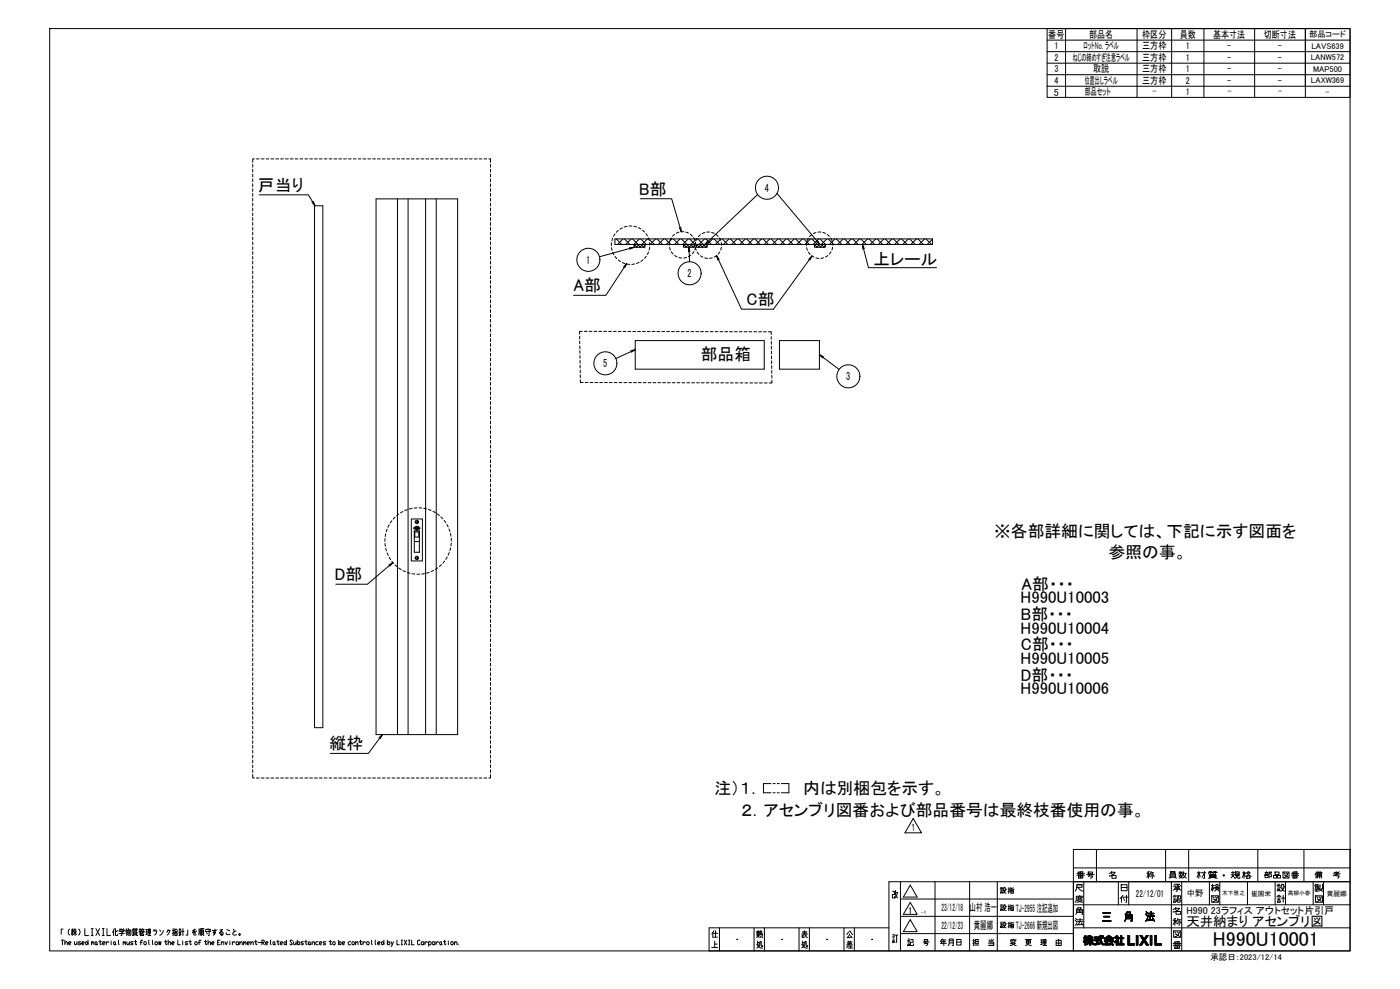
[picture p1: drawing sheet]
<svg xmlns="http://www.w3.org/2000/svg" width="841mm" height="594mm" viewBox="0 0 841 594" stroke-linecap="round" stroke-linejoin="round" font-family="sans-serif">
<!-- layer: TOS_WA -->
<g fill="none" stroke="#000" stroke-width=".6">
<path d="M30 17h781v554h-781zM629 17h182v42h-27v-42v35h-155zM640 17v42M683 17v42M704 17v42M723 17v42M754 17v42M629 24h182M629 31h182M629 38h182M629 52v7h155M629 45h182"/>
<path d="M784 52h27M659 510v20M700 510v20M714 510v20M756 510v20M783 510v20M811 510h-166v61v-41h166h-277v41M811 510h.1M811 510v61h-385v-14h108M536 535h1v2h-1v2h1v-1M538 536v2l1 1M538 536h1"/>
<path d="M538 535l-1 2M539 536v2l-2 1M541 530v41M547 532l4 7h-8zM562 530v41M582 530v41M599 530v41M601 534h1M601 536h1h-1zM601 533h1M601 535h1M603 535h1l-2 2"/>
<path d="M603 535l1 2M604 534v-1h-1l-1 2M606 534h1M606 533v4M607 535l-1 1M607 533v1h2M607 535h2v2h-2zM607 536h2M609 533l-2 1M645 521h166M647 526l2-1 2 1M647 525h4"/>
<path d="M647 533h3v-2h-3v2l-1 2M647 539h3M647 531h3M648 526h2v1h-2zM648 524h1M648 527h2M648 539v1h1v-1M648 533v1l3 1M649 538h.1M649 524v3M650 524h-2M650 524h.1"/>
<path d="M651 538h-4v3l-1 1M651 530v27M653 525h4M654 526h2v1h-1M654 524h2v1h-2zM655 525l-1 1M666 526h1M668 524h2l-2 2h-1M668 525h.1M668 523l-2 2M668 526h2v2h-2zM672 530v14"/>
<path d="M674 531h3v4h-3zM674 533h3M674 539l-1 1M674 539h4M675 538l-1 1v3M675 540l1 1M677 538v4h-1M678 530v14M689 525h2M690 524v4M690 523l-1 1M691 526l-1-1-1 2"/>
<path d="M691 524h2M692 523l-1 2M692 525l-1 2M692 524v4M693 525v2M703 525h3v2h-3zM703 526h3M703 524h3h-3zM704 527h-2M704 530v41M705 532h1l-1 3M705 539h1"/>
<path d="M705 538h1M705 531h4l-2 1v3h-1M706 527h1M706 534h3M706 534h2M706 533h2M707 538h2v2h-1M707 539h1M708 538v1l-1 1M708 532v2l2 1M708 525l1-1 1 1M708 526h2"/>
<path d="M708 524h2M708 524h1M709 532l-1 1M709 526l-1 1h2M709 524v1M710 530v41M710 526l-1 1h-1M710 524h.1M711 525v1l2 1M711 525h2M711 524l-1 2M712 525v1l-2 1"/>
<path d="M719 524h2M720 523v5M721 526l-1-2-1 3M722 524h2M724 523v5h-1M724 524l-2 3M726 524h3M727 530v14M727 525h3v2h-3zM727 526h3M727 527h3M727 527l-1 1"/>
<path d="M727 524v1M728 532h1M728 538h4v4h-4zM728 523l-2 1v1M728 531v4M729 539h.1M729 524h2M729 534l-1-2v3M730 532l1-1 1 1M730 527l1 1M730 533h2v1h-2zM730 539h1"/>
<path d="M730 524v1M730 532h2M731 523l-2 1v1M731 532v2l-1 1M731 534l1 1M731 539a4 4 0 0 1-2 3M733 530v14M740 525h2M740 524h2M741 526l1 1M741 523v3l-1 1M742 524h2v2h-2z"/>
<path d="M742 525h2M742 524h2M743 526v1l-1 1M744 526v2h1v-1M746 524h2M747 523v5M748 526l-1-2-1 3M749 526h2v2h-2zM749 530v14M749 525l3 1M749 524h2l-3 2M750 523l-2 2"/>
<path d="M760 525h2M760 526h2v1h-2zM760 524h2M760 524l1 1M761 524h.1M761 524v1M763 526h1v-1h-1l1-1h-2v3M765 526h2v1h-2zM766 524h2v1h-2zM766 530v14M767 532h2M767 539h2"/>
<path d="M767 534h2v1h-2zM767 526h2v1h-2zM767 533h2M767 531h2M768 539h1M768 538h1M770 533h1l-2 2M770 539h2M770 534l1 1h1M771 524h3v3h-3zM771 538v4M771 524l1 1"/>
<path d="M772 526l2 1M772 532l-1 1v-2h-1l-1 2M772 530v14M773 524v1M774 524l-1 2-2 1M776 526l2-1 2 1M776 525h4M777 526h2v1h-2zM777 527h2M777 524h.1M778 524v3M779 524h-3"/>
<path d="M779 524h.1M789 530v14M790 532h3M790 534h5M790 538h4v4h-4zM790 534v-1h2v1M790 532h.1M790 531v1h2M791 525h-1M791 539h1M791 535h.1M791 524v1v2"/>
<path d="M791 524h3M791 531v3M791 527v-2h3v2M791 526h3M792 534l-2 1M792 524v1M792 539h1M792 534h.1M793 534l2 1M793 535h-3M793 525v2M793 532v1"/>
<path d="M793 524v1M794 539a4 4 0 0 1-3 3M794 534l-1 1M794 525h-3v2M794 531v3M795 530v14M801 525h4M801 524h3M802 525v1h2v1M803 524v1M804 525l-2 1M804 524l-3 2"/>
<path d="M38 558h-1v3M42 558a2.2 2.2 0 0 0 0 4M43 559h1M43 558v4M44 560h2M44 559h2M45 558l-1 1M45 558v4M47 558a2.2 2.2 0 0 1 0 4M51 558v4h2M55 558h1M55 558v4"/>
<path d="M58 558l2 4M60 558l-2 4M61 558h2M62 558v4M64 558v4h2M68 559v3M69 558l-1 2M69 558v4h1l1-1M71 559l-2 1M72 559h3h-1M72 559h2l-1 1v2M72 558v1"/>
<path d="M73 558v1M74 558v1M76 558v1h1M76 559v1M76 558v4M77 559h2v2l-1 1M77 558v2M78 559l-1 2M78 559l-1 3M80 558h1M80 560h2v2h-2zM80 558v1"/>
<path d="M81 558h-1v1M81 558h2M82 558v1M82 558h-1v1M84 558h1M84 560h2v1h-2zM84 558v1M84 558l1 1M85 559h.1M86 558h1M86 558l-1 1M86 558v1"/>
<path d="M88 560h1M88 558h1M88 558v3M89 558h1v2h-1zM89 559h1M90 558v4M92 559h2l-1 3M92 559h2M96 559h1M98 559l-1 2-1 1M101 558v1M104 559h1"/>
<path d="M104 558v4M105 558v1h2M106 558l-1 1M107 559l1-1 1 1M108 559h1M108 559v3M109 559h2M110 558v4M113 559v3h-1M117 558l-1 2 1-1v2M117 558l-1 1M118 559l-2 2 1 1 1-1"/>
<path d="M120 558l-1 4M120 558v3M121 558v4M121 558h2M121 559h1v2h-1zM121 559h1M122 558l-1 1M123 559l1-1h3l-1 1M123 560h4M125 558h.1M126 559v3h-1M129 558v2h-1h1v1l-1 1"/>
<path d="M130 559h-3M132 559l2-1-2 3 2-1v2l-1-1v1M136 558l2 1M140 558l1 2M142 559l-2 1v1v1l2-1M429 559l-1 1v3M430 559v4M432 557v14M453 557v14M455 559h1M455 560v1M455 559v1h1"/>
<path d="M456 560v1v-1M456 560h2v2v-1M457 559l-1 3M459 557v14M480 557v14M482 560h3M483 559v2l-1 1M486 557v14M507 557v14M510 560l-1 1M510 559h1l1 2M513 557v14"/>
<path d="M541 550h104M541 540h104M547 542l4 7h-8zM547 552l4 8h-8zM601 544h1M601 555h1M601 546h1v1h-1zM601 556h1v1h-1zM601 545h1M601 556h1M601 554h1M603 545h1l-2 2"/>
<path d="M603 556h1l-2 1M603 546l1 1M603 556l1 1M604 544v1v-1h-1l-1 1M604 555v-1h-1l-1 2M606 544h1M606 555h1M606 544v3M606 554v3M607 545l-1 1M607 556h-1M607 544v1h2"/>
<path d="M607 545h2v2h-2zM607 554v1h2M607 556h2v1h-2zM607 546h2M607 556h2M609 544h-2M609 554l-2 1M645 557h166M645 544h166M646 553l1 1h4M646 552l1 1M646 549l1-1v-2h3v3"/>
<path d="M647 547h3M647 548h3M647 554l-1 2M647 541h3l-3 1M647 553h3M647 541l4 1M648 545h1v1v2M648 545l-1 1M649 552v2l-2 2M650 554l1 2M650 555l-3 1M662 553h5"/>
<path d="M663 548h4M663 549h4M663 551h4M663 550h4M676 553v-1v-2h4v3h-1M676 549h4v4h-1h1v-3h-4v2v1v-1zM676 549h4v4h-1h1v-4h-4v3v1v-1zM676 551h4M676 552h4M676 550h4M677 548h2l-1 1 1-1h-2h2l-1 2 1-2h-2M677 548l-1 2"/>
<path d="M677 548h2l-1 1v3M677 547l-1 2M677 548l-1 1zM688 549l1 1M689 548v1M689 547v2M689 550l-1-1 1 1M689 551l-1 2M689 550h4M690 549h3M691 547v3l-1 3 1-3v-2v2l-1 3 1-3v-2v2l-1 3M692 551l1 2"/>
<path d="M693 552l-4 1M705 553h2M705 541h1v1h-1zM705 559h4v4h-4zM705 540h1M706 560v1M706 552v4M706 546h3l-2 1-2 1M706 546l1 1M706 552h-1M706 545l-1 1M706 548h3v1h-3z"/>
<path d="M707 555l-1-2-1 2M707 541l-1 1M707 560l1 1M707 540v2h2v-1M707 553h2M708 552l-1 2M708 554l-1 1M708 540v1M708 553v3M709 560a4 4 0 0 1-3 3M709 541h1M709 554l1 1"/>
<path d="M729 540l2 1M767 541h2v1h-2zM768 540h1M791 540l3 1M37 565h1M38 565v3M39 567l1-1v2M39 565v3M41 567h1v-1h-1v1l1 1M44 561l-1-2v2M44 561l1-1 1 1M45 566v2l1-1"/>
<path d="M46 566v2M48 566h-1l1 1-1 1M49 567h1v-1h-1v1l1 1M52 566l1 1-1 1-1-1zM53 565v3M55 562h1M55 566l1 1M55 566v2M56 566v2M58 566v2l-1-1zM58 567l1 1M59 566h2"/>
<path d="M60 565v2v1l1-1M61 562h2M62 567h1v-1h-1v1l1 1M64 566v2M65 566l-1 1M67 565v1M67 566v2M69 566v2l-1-1zM69 567l1 1M71 565l1 3M72 561h3M74 566l1 1"/>
<path d="M74 566v2M75 566v2M76 566l1 2 1-1M77 560l-1 1M78 566v2M80 566h-2l2 1-2 1M80 560h2M80 561h2M80 562h.1M81 566h1M81 565v2l1 1v-1M82 562h1"/>
<path d="M84 560v-1h3l-1 1M84 561h2v1h-2zM84 561h.1M84 566h1M86 565h-1v3M87 566h1v2l-2-1zM89 561h-1M89 562h2M89 561h1M89 565l1 3M92 565v3M93 566h2l-1 2-1-1z"/>
<path d="M95 566l1 2v-2v2l1-2M99 566h1M100 565v2v1v-1M100 560l1-1h1l-2 3M101 567l1-1 1 2M101 565v3M103 567h1v-1h-1v1l1 1M105 560l-1 1M105 560h1v2h-1zM105 561h1M107 565v3h1M107 560h2"/>
<path d="M108 561v1M109 561h-1M109 561l-2 1M110 565v1M110 566v2M113 566h-2l2 1-2 1M113 566h2M114 565v2l1 1v-1M117 566h1v2l-1-1zM119 566h1M121 565h-1v3M121 560h1"/>
<path d="M121 561v1M122 561l1 1M123 566h1M123 565v2l1 1v-1M124 560l1 1M125 567l1-1v2M125 565v3M127 567h1v-1h-1v1l1 1M131 566h.1M132 565h-1v3h1M133 567l1-1v2M133 566v2"/>
<path d="M135 566l1 2 1-2M136 560v1h2M138 565v1M138 566v2M140 566v2M141 566h-1v1M142 566h1v2l-1-1zM144 567l1-1 1 2M144 566v2M146 566h1v1M146 566v2M147 566h1v2"/>
<path d="M148 567h2v-1h-2l1 2h1M151 567l1-1v2M151 566v2M153 566h1M154 565v2v1v-1M155 566h2M157 566h2l-1-1h-1v3M158 566l1 2M160 567h1v-1h-1v2h1M162 565l1 3M164 566h1v2l-1-1zM165 567v1"/>
<path d="M166 566h2M167 565v2v1l1-1M168 567h2v-1h-2v1l2 1M171 566l1 1-1 1v-1zM172 565v3M176 565h-1h-1l2 2-1 1-1-1M176 566l1 2 1-1M178 566v2M179 565v3M179 566h1v2l-1-1zM182 566h-1l1 1-1 1M183 566h2"/>
<path d="M184 565v2v1l1-1M186 566v2l-1-1zM186 567l1 1M187 567l2-1v2M187 566v2M191 566h-1v2h1M192 567h1v-1h-1v1l1 1M196 566h-2l2 1-2 1M198 566h1M198 565v2l1 1v-1M200 566h1v2l-1-1zM203 565v3"/>
<path d="M204 566h1v2l-2-1zM206 567h1v-1h-1v1l1 1M211 566h-2l1 2h1M212 566h1v2l-2-1zM214 567l1-1v2M214 566v2M216 566h1M217 565v2v1v-1M218 566v2M220 566h-1l-1 1M221 566h1l-1 2-1-1zM223 565l1 3"/>
<path d="M225 565l1 3M227 567h1v-1h-1v1l1 1M229 566l2 1-1 1-1-1zM231 565v3M233 565v3M233 566h1v2l-1-1zM235 566l1 2M236 566l-1 2M238 565v3h2M241 565h1M241 568h1M241 565v3"/>
<path d="M243 565l1 3M244 565l-1 3M245 565h1M245 568h1M246 565v3M247 565v3h2M252 565h-1v2v1l1-1M253 566h2l-1 2-1-1zM255 566v2M257 566h-1l-1 1M257 566h1h1v2h-2M257 566v2"/>
<path d="M260 566h1v2l-1-1zM262 566v2M263 566l-1 1M265 566v2l-1-1zM265 567l1 1M266 566h2M267 565v2v1l1-1M269 565v1M269 566v2M271 566h1v2l-1-1zM273 567l1-1v2M273 566v2"/>
<path d="M275 567v1M428 569h3M428 560v1M429 561h2M429 563h2M429 567h2M429 565v4M443 564h.1M455 561h1M455 567l1 2h2M455 566h1l-1 3M455 565v3"/>
<path d="M455 562v1M455 561v1M456 562v1M456 562h-1M457 560v1M457 562v1M458 562v1M458 568h-1v-2l-1 3M470 564h.1M482 562v1M482 561h3M482 567l1 2h2"/>
<path d="M482 566h1l-1 3M482 565v3M483 561l2 2M484 563h-2M485 562h-1M485 568h-1v-2l-1 3M497 564h.1M509 568h3M509 566h3M509 567h3M509 569h3M510 568l-1 1"/>
<path d="M510 565v1M510 568h2M510 561l-1 2h2M510 566v2M511 568v1M511 562l1 1M511 565v1M524 564h.1M536 562h1M536 565h1v1h-1zM536 564h1M536 563h1"/>
<path d="M536 561h1M537 562h2M539 562v4h-1M541 561h104M545 565h2M545 567h1v1h-1zM545 566h1M545 564h1M547 564h2v2h-2v2h2v-1M554 566h4M555 567h2l-1 1M555 564h2v1h-2z"/>
<path d="M556 566v1M565 567h4M566 565l-1 1M566 564v1h2M567 565v3M568 566h-2v1M570 568v-1v-3h3v4h-1M570 566h3M570 565h3M575 564h2v4h-2zM575 566h2M584 565h1"/>
<path d="M585 564v4M585 566l-1 1M586 568h2M586 564h2v3h-2zM586 566h2M594 566h3v2h-3M594 567h3M594 565h1M595 564v2M597 564l-1 1M607 565h3M607 565h.1"/>
<path d="M608 567l2 1M608 566h2l-3 2M608 565l-1 1M608 566l-1 1M609 564v1M609 565v1M610 565h.1M616 564h4M617 565h2v1h-2zM617 566h2M617 567l3 1M618 564v2l-2 2"/>
<path d="M625 565h1M625 566h1M626 565v2M626 567h-1M627 568h2M627 567h2M627 564h1v2h-1zM627 565h1M628 564v4M634 565h3v3h-3zM634 566h3M636 564v4"/>
<path d="M651 563v1M651 565v1M651 564v2M652 563v2M652 562v1h1v1h-1l1 1v1l-1-1v3v-3l-1 1 1-2h-1v-1h1zM652 562v6M653 563v1M653 564v1M653 563v2M653 566v1M654 562v1l1-1v1h2v1h-2h2v1h-1l1 3-2-2v2v-2l-2 2 1-3h-1v-1h2h-2zM654 562v2"/>
<path d="M654 564v1M654 566v1M654 564v3M654 562v1M654 563v1M654 564v2M655 563v1M655 564v2M655 562v6M656 563v1M656 564v2M656 564v3"/>
<path d="M656 564v1M656 566v1M657 563v1M657 564v1M657 566v1M657 567v1M657 563h4v-1v1h2v1h-2l2 4-2-2v-2h-4zM658 563v1M658 567v1M658 564h3v1h-2v2l2-1v1l-4 1v-1h2v-2h-1zM658 564v1M659 563v1"/>
<path d="M659 564v1M659 567v1M659 564v3M660 563v1M660 564v1M660 567h.1M660 566v1M661 563v1M661 564v1M661 566v1M661 562v3M661 562v4"/>
<path d="M661 562v5M662 563v1M662 565v2M662 562h1v1h-1zM662 562v1M662 566v1M662 566v2M663 562v1M663 563v1M663 567v1M663 563l4-1 2 1v1h-5h-1zM663 565h6v1h-4v1h2v-1h1l1 2-1-1-4 1 1-2h-2z"/>
<path d="M663 565v1M664 565v1M664 563v1M664 567v1M664 566v2M665 565v3M665 564a1.7 1.7 0 0 1 1-1 1.7 1.7 0 0 1 2 1zM665 563v1M665 565v2M665 567v1M665 564h.1M665 565v1"/>
<path d="M665 562v1M666 562v1M666 564h.1M666 565v1M666 567v1M667 562v1M667 564h.1M667 565v1M667 567v1M667 563h.1M667 566h.1M667 567h.1"/>
<path d="M667 563v1M667 566v1M668 563v1M668 565v1M668 566v1M668 566v2M668 567v1M669 563v1M669 565v1M669 567v1M670 566h.1M670 563v1"/>
<path d="M670 565v1M671 562l1 1-1 2 1 1h-1v2v-2h-1l1-2h-1zM671 562v2M671 565v3M671 564v4M671 562v6M671 563v3M672 565v1M672 563v2M672 563v1M672 567v1M673 563v1"/>
<path d="M673 567v1M673 562h1v1h1v1h-1v3h1v1h-3v-1h1v-3h-1v-1h1zM673 562v6M674 562v6M674 563v1M674 567v1M675 563v1M675 567v1M678 562h1v5h2v1h-3zM678 562v6M679 562v6M679 567v1"/>
<path d="M680 567v1M681 567v1M683 562h1v6h-1zM683 562v6M684 562v6M685 562h1l1 2 2-2h1l-2 3 2 3h-1l-2-2-1 2h-1l2-3zM685 562h.1M685 567v1M685 562v1M685 566v2M686 562v1M686 566v2"/>
<path d="M686 562v2M686 566v1M686 565v2M686 563v1M687 563v4M687 563v3M687 564v2M688 563v3M688 563v4M688 565v2M688 563v1M688 562v2"/>
<path d="M689 566v2M689 562v2M689 562v1M689 567v1M690 562h.1M690 567v1M691 562h1v6h-1zM691 562v6M692 562v6M694 562h1v5h3v1h-4zM694 562v6M695 562v6"/>
<path d="M695 567v1M696 567v1M697 567v1M698 567v1M705 568l2-1 3 1M705 567h5M706 568h3v2h-3zM706 566v1M706 569h3M706 561l3 1M707 566v4M709 566h-4"/>
<path d="M709 566l-1 1"/>
<circle cx="735" cy="526" r=".4"/>
<circle cx="144" cy="561" r=".5"/>
</g>
<!-- layer: TOS_S1 -->
<g fill="none" stroke="#000" stroke-width=".6">
<path d="M226 119h49v322h-49zM239 119v322M245 119v322M256 119v322M262 119v322M189 124h5v313h-5zM369 144h191v3h-191zM381 147h6v2h-6zM411 147h6v2h-6zM418 147h7v2h-7zM489 147h7v2h-7zM382 205h77v17h-77z"/>
<path d="M468 205h24v17h-24zM247 312h7v25h-7zM249 317l-1 1M249 317v1M249 320h3M249 319v4M249 319h3M249 319v13h3v-13M249 320v2M249 317a1.5 1.5 0 0 1 3 0M249 316v1M250 318h.1"/>
<path d="M251 316v1M252 320v2M252 317h.1M252 319v4M252 317v1M249 323h3M249 325h3"/>
<circle cx="250" cy="314" r="1"/>
<circle cx="250" cy="318" r=".9"/>
<circle cx="250" cy="318" r=".8"/>
<circle cx="250" cy="314" r=".6"/>
<circle cx="250" cy="318" r=".4"/>
<circle cx="250" cy="335" r="1"/>
<circle cx="250" cy="335" r=".6"/>
</g>
<!-- layer: TOS_K2 -->
<g fill="none" stroke="#000" stroke-width=".6">
<path d="M152 99v1M153 95h-1v3M154 95h2M157 95h2M160 95h2M163 95h1M166 95h1M169 95h1M172 95h1M174 95h2M177 95h2M180 95h2"/>
<path d="M183 95h2M186 95h2M189 95h2M192 95h2M195 95h1M198 95h1M201 95h1M203 95h2M206 95h2M209 95h2M212 95h2M215 95h2"/>
<path d="M218 95h2M221 95h2M224 95h2M227 95h1M230 95h1M233 95h1M235 95h2M238 95h2M241 95h2M244 95h2M247 95h2M250 95h2"/>
<path d="M253 95h2M256 95h2M259 95h1M262 95h1M265 95h1M267 95h2M270 95h2M273 95h2M276 95h2M279 95h2M282 95h2M285 95h2"/>
<path d="M288 95h2M291 95h1M294 95h1v3M295 99v1M152 102v1M152 105v1M152 107v2M152 110v2M152 113v2M152 116v2M152 119v2M295 102v1"/>
<path d="M295 105v1M295 107v2M295 110v2M295 113v2M295 116v2M295 119v2M152 122v2M152 125v2M152 128v2M152 131v1M152 134v1M152 137v1"/>
<path d="M152 139v2M295 122v2M295 125v2M295 128v2M295 131v1M295 134v1M295 137v1M295 139v2M371 138l-1 2M374 137l-2 1M377 136h-2M380 136h-2"/>
<path d="M381 136h1M384 137l1 1M386 138l1 1M408 139l-2 1M411 139h-2M412 139l2 1M423 140h-1M426 139h-1M428 140h1M490 140h-1M493 139h-2M494 140h2"/>
<path d="M152 142v2M152 145v2M152 148v2M152 151v2M152 154v2M152 157v2M152 160v2M295 142v2M295 145v2M295 148v2M295 151v2M295 154v2"/>
<path d="M295 157v2M295 160v2M367 146v1M367 149l1 1M368 143v2M368 152l1 1M369 141v1M369 154l2 1M371 156l2 1M374 158h1M377 159h1M381 159h-1"/>
<path d="M384 158h-2M386 156l-1 1M388 140l1 2M388 154l-1 1M389 143l1 1M390 151l-1 2M390 146v1M390 149v1M402 146v1M402 149l1 1M403 143v1M403 151l1 2"/>
<path d="M405 141l-1 1M405 153l2 1M408 155h2M412 155h-1M415 141l1 1M415 153l-1 1M417 143v1M417 151l-1 1M418 146v2M418 149v1M418 145v2M418 148l-1 2"/>
<path d="M419 143l-1 2M419 151l1 2M421 141l-1 1M421 154h1M423 155h2M428 155h-2M430 141l1 1M430 153l-1 1M432 143l1 1M432 151l-1 2M433 146v1M433 149v1"/>
<path d="M485 146l-1 2M485 149v1M486 143l-1 2M486 151l1 2M488 141l-2 1M488 154h1M490 155h2M495 155h-2M497 141l1 1M497 153l-1 1M499 143l1 1M499 151l-1 2"/>
<path d="M500 146v1M500 149v1M152 163v1M152 166v1M152 169v1M152 171v2M152 174v2M152 177v2M295 163v1M295 166v1M295 169v1M295 171v2"/>
<path d="M295 174v2M295 177v2M152 180v2M152 183v2M152 186v2M152 189v2M152 192v2M152 195v1M152 198v1M295 180v2M295 183v2M295 186v2"/>
<path d="M295 189v2M295 192v2M295 195v1M295 198v1M350 199h-2v2M351 199h2M354 199h2M357 199h2M360 199h1M363 199h1M366 199h1M369 199h1"/>
<path d="M371 199h2M374 199h2M377 199h2M380 199h2M383 199h2M386 199h2M389 199h2M392 199h1M395 199h1M398 199h1M401 199h1M403 199h2"/>
<path d="M406 199h2M409 199h2M412 199h2M415 199h2M418 199h2M421 199h2M424 199h1M427 199h1M430 199h1M433 199h1M435 199h2M438 199h2"/>
<path d="M441 199h2M444 199h2M447 199h2M450 199h2M453 199h2M456 199h1M459 199h1M462 199h1v2M152 201v1M152 203v2M152 206v2M152 209v2"/>
<path d="M152 212v2M152 215v2M152 218v2M295 201v1M295 203v2M295 206v2M295 209v2M295 212v2M295 215v2M295 218v2M348 202v2M348 205v2"/>
<path d="M348 208v1M348 211v1M348 214v1M348 216v2M348 219l1 2M463 202v2M463 205v2M463 208v2M463 211v2M463 214v2M464 217v1M464 220v1"/>
<path d="M152 221v2M152 224v2M152 227v1M152 230v1M152 233v1M152 235v2M152 238v2M295 221v2M295 224v2M295 227v1M295 230v1M295 233v1"/>
<path d="M295 235v2M295 238v2M349 222v2M349 225v2M349 228v2h1M352 230h1M354 230h2M357 230h2M360 230h2M363 230h2M366 230h2M369 230h2"/>
<path d="M372 230h2M375 230h1M378 230h1M381 230h1M384 230h1M386 230h2M389 230h2M392 230h2M395 230h2M398 230h2M401 230h2M404 230h2"/>
<path d="M407 230h1M410 230h1M413 230h1M416 230h1M418 230h2M421 230h2M424 230h2M427 230h2M430 230h2M433 230h2M436 230h2M439 230h1"/>
<path d="M442 230h1M445 230h1M448 230h1M450 230h2M453 230h2M456 230h2M459 230h2M464 223v1M464 225v2M464 228v2h-2M152 241v2M152 244v2"/>
<path d="M152 247v2M152 250v2M152 253v2M152 256v2M152 259v1M295 241v2M295 244v2M295 247v2M295 250v2M295 253v2M295 256v2M295 259v1"/>
<path d="M152 262v1M152 265v1M152 267v2M152 270v2M152 273v2M152 276v2M152 279v2M295 262v1M295 265v1M295 267v2M295 270v2M295 273v2"/>
<path d="M295 276v2M295 279v2M152 282v2M152 285v2M152 288v1M152 291v1M152 294v1M152 297v1M152 299v2M295 282v2M295 285v2M295 288v1"/>
<path d="M295 291v1M295 294v1M295 297v1M295 299v2M152 302v2M152 305v2M152 308v2M152 311v2M152 314v2M152 317v2M152 320v1M233 318l-1 1"/>
<path d="M234 315l-1 2M235 313l-1 1M237 311l-1 1M240 309l-2 1M242 307l-1 1M245 306l-2 1M248 305l-2 1M250 305h-1M252 305h1M255 305l1 1M257 306l2 1M260 307l2 1"/>
<path d="M263 309l1 1M265 310l1 2M267 313l1 1M268 315l1 2M270 318v1M295 302v2M295 305v2M295 308v2M295 311v2M295 314v2M295 317v2M295 320v1"/>
<path d="M152 323v1M152 326v1M152 329v1M152 331v2M152 334v2M152 337v2M231 324v1M231 326v2M232 321l-1 1M232 329v2M233 332v2M234 335l1 1"/>
<path d="M235 337l1 1M237 339l2 1M265 339l-1 1M267 337l-1 1M269 335l-1 1M270 332l-1 1M271 320v2M271 329l-1 2M271 323v2M271 326v2M295 323v1M295 326v1"/>
<path d="M295 329v1M295 331v2M295 334v2M295 337v2M152 340v2M152 343v2M152 346v2M152 349v2M152 352v1M152 355v1M152 358v1M240 341l1 1"/>
<path d="M242 343h2M245 344h1M248 345h1M252 345h-2M255 345h-2M258 344h-2M260 343h-1M263 341l-1 1M295 340v2M295 343v2M295 346v2M295 349v2"/>
<path d="M295 352v1M295 355v1M295 358v1M152 361v1M152 363v2M152 366v2M152 369v2M152 372v2M152 375v2M152 378v2M295 361v1M295 363v2"/>
<path d="M295 366v2M295 369v2M295 372v2M295 375v2M295 378v2M152 381v2M152 384v1M152 387v1M152 390v1M152 393v1M152 395v2M152 398v2"/>
<path d="M295 381v2M295 384v1M295 387v1M295 390v1M295 393v1M295 395v2M295 398v2M152 401v2M152 404v2M152 407v2M152 410v2M152 413v2"/>
<path d="M152 416v1M152 419v1M295 401v2M295 404v2M295 407v2M295 410v2M295 413v2M295 416v1M295 419v1M152 422v1M152 425v1M152 427v2"/>
<path d="M152 430v2M152 433v2M152 436v2M152 439v2M295 422v1M295 425v1M295 427v2M295 430v2M295 433v2M295 436v2M295 439v2M152 442v2"/>
<path d="M152 445v2M152 448v1M152 451v1M152 454v1M152 457v1M152 459v2M295 442v2M295 445v2M295 448v1M295 451v1M295 454v1M295 457v1"/>
<path d="M295 459v2M152 465v2h1M152 462v2M154 467h2M157 467h2M160 467h2M163 467h1M166 467h1M169 467h1M172 467h1M174 467h2M177 467h2"/>
<path d="M180 467h2M183 467h2M186 467h2M189 467h2M192 467h2M195 467h1M198 467h1M201 467h1M203 467h2M206 467h2M209 467h2M212 467h2"/>
<path d="M215 467h2M218 467h2M221 467h2M224 467h2M227 467h1M230 467h1M233 467h1M235 467h2M238 467h2M241 467h2M244 467h2M247 467h2"/>
<path d="M250 467h2M253 467h2M256 467h2M259 467h1M262 467h1M265 467h1M267 467h2M270 467h2M273 467h2M276 467h2M279 467h2M282 467h2"/>
<path d="M285 467h2M288 467h2M291 467h1M295 465v2h-1M295 462v2"/>
</g>
<!-- layer: TOS_K5 -->
<g fill="none" stroke="#000" stroke-width=".6">
<path d="M370 144l4 3M374 144l-3 3M375 144l3 3M379 144l-3 3M380 144l3 3M381 147l2 2M382 147l-1 1M383 147l2 2M384 147l-2 2M384 144l-3 3M385 144l3 3M385 147l2 2"/>
<path d="M386 147l-2 2M387 147h.1M387 147l-1 2M389 144l-3 3M390 144l3 3M394 144l-3 3M395 144l3 3M399 144l-4 3M400 144l3 3M404 144l-4 3M404 144l4 3M409 144l-4 3"/>
<path d="M409 144l4 3M411 147l1 2M412 147l-1 1M413 147l1 2M413 144l-3 3M414 147l-2 2M414 144l4 3M415 147l1 2M416 147l-2 2M417 147h.1M417 147l-1 2M418 144l-3 3"/>
<path d="M418 147l2 2M419 144l5 5M419 147l-1 1M420 147l2 2M421 147l-1 2M423 144l-3 3M423 147l-1 2M424 144l3 3M425 147h.1M425 147l-1 2M428 144l-3 3M429 144l3 3"/>
<path d="M433 144l-3 3M434 144l3 3M438 144l-3 3M439 144l3 3M443 144l-3 3M444 144l3 3M448 144l-4 3M449 144l3 3M453 144l-4 3M453 144l4 3M458 144l-4 3M458 144l4 3"/>
<path d="M462 144l-3 3M463 144l4 3M467 144l-3 3M468 144l3 3M472 144l-3 3M473 144l3 3M477 144l-3 3M478 144l3 3M482 144l-3 3M483 144l3 3M487 144l-3 3M488 144l3 3"/>
<path d="M489 147l2 2M490 147l-1 1M491 147l2 2M492 144l-4 3M492 147l-1 2M493 144l3 3M494 147l-1 2M496 147h.1M496 147l-1 2M497 144l-4 3 2 2M498 144l3 3M502 144l-4 3"/>
<path d="M502 144l4 3M506 144l-3 3M507 144l4 3M511 144l-3 3M512 144l4 3M516 144l-3 3M517 144l3 3M521 144l-3 3M522 144l3 3M526 144l-3 3M527 144l3 3M531 144l-3 3"/>
<path d="M532 144l3 3M536 144l-3 3M537 144l3 3M541 144l-4 3M542 144l3 3M546 144l-4 3M546 144l4 3M551 144l-4 3M551 144l4 3M555 144l-3 3M556 144l4 3M560 144l-3 3"/>
</g>
<!-- layer: TOS_K4 -->
<path d="M463 471h-4v5h4M464 476h2M464 471h2M467 476h1M467 471h1M469 471h5v5h-5" fill="none" stroke="#000" stroke-width=".6"/>
<!-- layer: 0 -->
<g fill="none" stroke="#000" stroke-width=".6">
<path d="M156 117h29l4 7M385 119h18l6 20M455 117l-31 30M467 116l26 31M188 121l1 3-2-3M409 136v3l-1-2M376 158l-12 19h-19M378 149h3l-3 1M381 149l-21 5M414 149v8M414 151v-2v2M425 145l-1 2 2-2"/>
<path d="M430 154l15 32h20M432 156l-2-2 1 2M486 156l2-2-1 2M488 154l-23 32M491 144l2 3-3-2M518 147l4 14h41M519 149l-1-2v3M375 160l1-2-1 3M379 211l3-1-3 2M382 210l-12 5M492 213l12 9M495 214l-3-1 2 2"/>
<path d="M234 339l2-1-2 2M236 338l-15 13h-19M228 443l2-2-2 3M230 441l-9 12h-23"/>
</g>
<!-- layer: TOS_M1 -->
<g fill="none" stroke="#000" stroke-width=".6">
<path d="M549 492l5 8h-10z"/>
<circle cx="461" cy="113" r="7"/>
<circle cx="353" cy="156" r="7"/>
<circle cx="414" cy="164" r="7"/>
<circle cx="364" cy="218" r="7"/>
<circle cx="510" cy="226" r="7"/>
</g>
<text font-size="12.1" x="729" y="568">H990U10001</text>
<g font-size="10.1">
<text x="155" y="115">戸当り</text>
<text x="384" y="117">B部</text>
<text x="525" y="159">上レール</text>
<text x="344" y="175">A部</text>
<text x="449" y="183">C部</text>
<text x="421" y="216">部品箱</text>
<text x="597" y="322">※各部詳細に関しては、下記に示す図面を</text>
<text x="666" y="335">参照の事。</text>
<text x="201" y="349">D部</text>
<text x="614" y="354">A部・・・</text>
<text x="613" y="362">H990U10003</text>
<text x="613" y="372">B部・・・</text>
<text x="613" y="381">H990U10004</text>
<text x="613" y="391">C部・・・</text>
<text x="613" y="399">H990U10005</text>
<text x="613" y="409">D部・・・</text>
<text x="613" y="417">H990U10006</text>
<text x="198" y="450">縦枠</text>
<text x="429" y="477">注）１．</text>
<text x="483" y="477">内は別梱包を示す。</text>
<text x="445" y="490">２．アセンブリ図番および部品番号は最終枝番使用の事。</text>
</g>
<text font-size="8.1" x="713" y="556">天井納まり アセンブリ図</text>
<g font-size="7.1">
<text x="459" y="115">4</text>
<text x="352" y="158">1</text>
<text x="413" y="167">2</text>
<text x="362" y="221">5</text>
<text x="508" y="228">3</text>
</g>
<g font-size="6.4">
<text x="566" y="547">23/12/18 山村 浩一</text>
<text x="610" y="548">TJ-2955 注記追加</text>
<text x="566" y="558">22/12/23</text>
<text x="585" y="558">黄麗娜</text>
<text x="610" y="558">TJ-2666 新規出図</text>
</g>
<text font-size="6.3" x="547" y="499">１</text>
<g font-size="6">
<text x="630" y="23">番号</text>
<text x="654" y="23">部品名</text>
<text x="686" y="23">枠区分</text>
<text x="709" y="23">員数</text>
<text x="729" y="23">基本寸法</text>
<text x="759" y="23">切断寸法</text>
<text x="633" y="30">1</text>
<text x="651" y="30">ロットＮｏ．ラベル</text>
<text x="686" y="30">三方枠</text>
<text x="712" y="30">1</text>
<text x="737" y="30">-</text>
<text x="768" y="30">-</text>
<text x="633" y="37">2</text>
<text x="644" y="37">ねじの締めすぎ注意ラベル</text>
<text x="686" y="37">三方枠</text>
<text x="712" y="37">1</text>
<text x="737" y="37">-</text>
<text x="768" y="37">-</text>
<text x="633" y="43">3</text>
<text x="657" y="43">取説</text>
<text x="686" y="43">三方枠</text>
<text x="712" y="43">1</text>
<text x="737" y="43">-</text>
<text x="768" y="43">-</text>
<text x="633" y="50">4</text>
<text x="652" y="50">位置出しラベル</text>
<text x="686" y="50">三方枠</text>
<text x="712" y="50">2</text>
<text x="737" y="50">-</text>
<text x="768" y="50">-</text>
<text x="633" y="57">5</text>
<text x="652" y="57">部品セット</text>
<text x="712" y="57">1</text>
<text x="682" y="539">22/12/01</text>
<text x="545" y="549">1</text>
<text x="713" y="549">H990 23ラフィス アウトセット片引戸</text>
</g>
<g font-size="5">
<text x="786" y="22">部品コード</text>
<text x="788" y="29">LAVS639</text>
<text x="787" y="36">LANW572</text>
<text x="789" y="43">MAP500</text>
<text x="788" y="50">LAXW369</text>
<text x="692" y="57">-</text>
<text x="737" y="57">-</text>
<text x="768" y="57">-</text>
<text x="796" y="57">-</text>
<text x="713" y="538">中野</text>
<text x="727" y="576">承認日：2023/12/14</text>
</g>
<g font-size="4">
<text x="752" y="538">崔国栄</text>
<text x="797" y="538">黄麗娜</text>
</g>
<g font-size="3.4">
<text x="734" y="538">木下雅之</text>
<text x="774" y="538">髙柳小春</text>
</g>
<text font-size="3" x="553" y="549">-1</text>
</svg>
